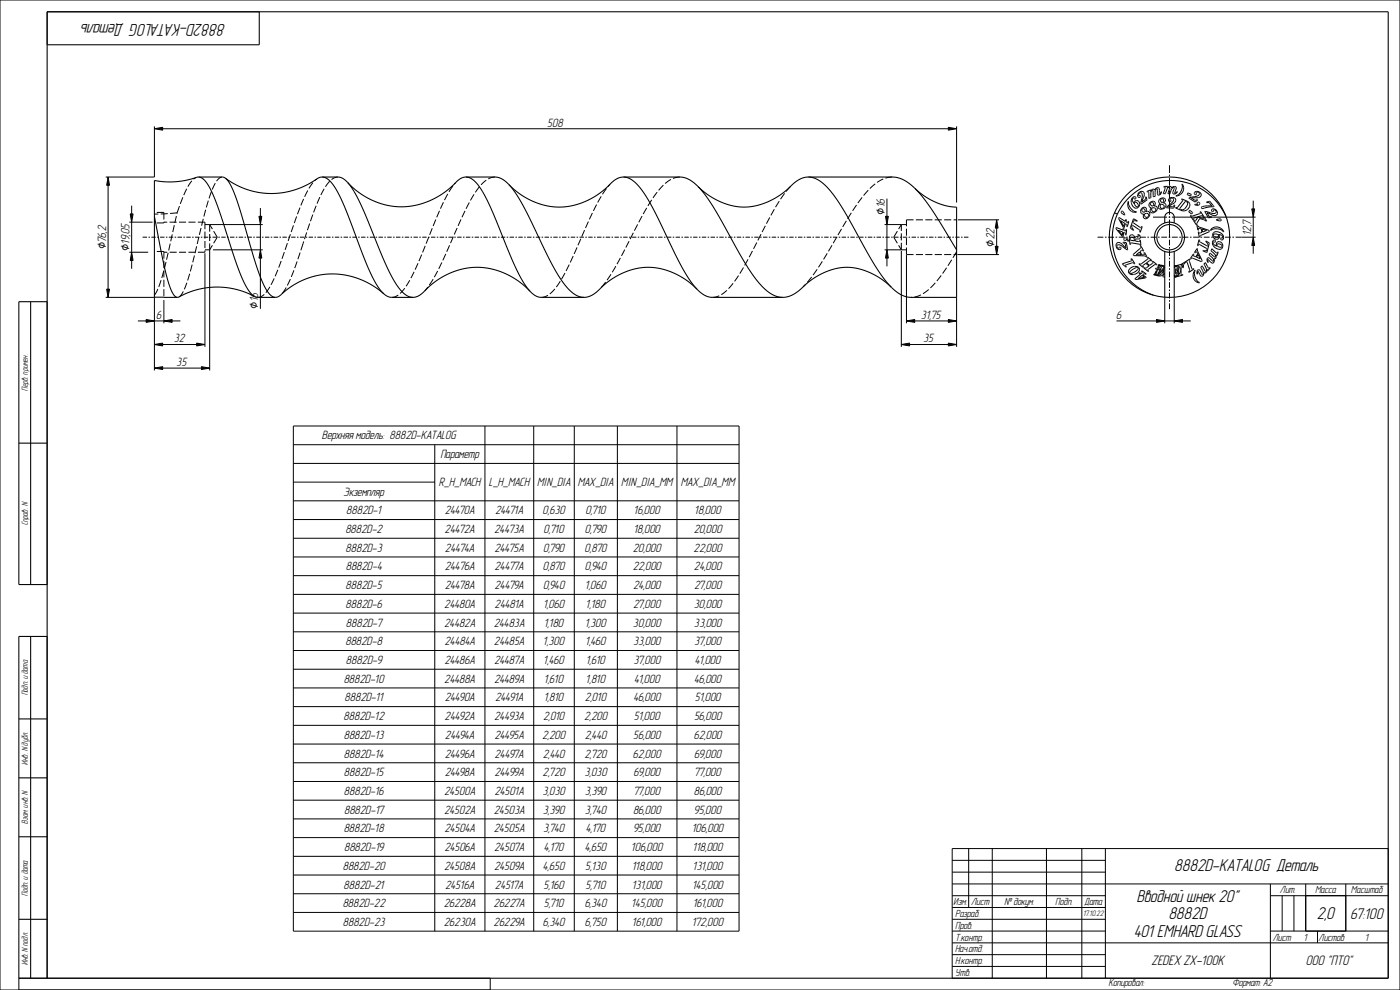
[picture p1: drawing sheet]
<svg xmlns="http://www.w3.org/2000/svg" width="594mm" height="420mm" viewBox="0 0 594 420" stroke-linecap="round" stroke-linejoin="round" font-family="sans-serif">
<g fill="#000">
<path d="M65.5 54.6l3.5-.6v1.2zM402.4 54l3.5 .6-3.5 .6zM45.9 75.1l.6 3.5h-1.2zM55.3 90.7h1.2l-.6 3.5zM109.9 91.8h1.2l-.6 3.5zM375.7 91.8h1.2l-.6 3.5zM422.9 93.3l.6 3.5h-1.2zM531.1 88.6h1.2l-.6 3.5zM55.9 107l.6 3.5h-1.2zM110.5 106l.6 3.5h-1.2zM376.3 106l.6 3.5h-1.2zM422.3 104.5h1.2l-.6 3.5z"/>
<path d="M531.7 100.6l.6 3.5h-1.2zM45.3 122.7h1.2l-.6 3.5zM62 135.6l3.5 .6-3.5 .6zM69.5 136.2l3.5-.6v1.2zM384.6 136.2l3.5-.6v1.2zM402.4 135.6l3.5 .6-3.5 .6zM490.7 135.6l3.5 .6-3.5 .6zM498.2 136.2l3.5-.6v1.2zM65.5 146.2l3.5-.6v1.2zM65.5 156.2l3.5-.6v1.2zM83.5 145.6l3.5 .6-3.5 .6zM85.5 155.6l3.5 .6-3.5 .6z"/>
<path d="M382.4 146.2l3.5-.6v1.2zM402.4 145.6l3.5 .6-3.5 .6z"/>
</g>
<g fill="none" stroke="#000" stroke-width=".42">
<path d="M0 0h594v420h-594zM65.5 54.6l3.5-.6v1.2zM65.5 53.6v21.5h-20.6M69 54.6h333.4M402.4 54l3.5 .6-3.5 .6zM405.9 53.6v32.3M45.9 75.1l.6 3.5h-1.2zM45.9 78.6v44.1M493.8 79.3l.6 .3-.8 2.5 .9 .1 .7-2.1 .8-.7 .2 .5-.7 2.3h.9l.6-1.9 .9-.8 .3 .2-.5 2.4 .9 .2 .9-.8M493.8 79.3h.1M493.9 79.2l-.1 .1M493.9 79.2h.1"/>
<path d="M493.9 79.1h1.5l-.2 .5 1.3-.5 .6 .6 .7-.5h.9l.4 .6-.7 2.2 1.1-.7M496.2 70.1v3.3M496.2 74.1v.7M496.2 75.4v3.3M496.2 79.4v.7M501.5 78.2l.2 1.2-.6 1.7-1 1.3-1.1 .6M501.5 78.2h.1M501.6 78.2l.6 1.6a3.5 3.5 0 0 1-3.2 3.4M501.6 78.2h-.1M54.9 94.2h9.8M55.3 90.7h1.2l-.6 3.5zM55.9 87.2v3.5"/>
<path d="M55.9 94.2v12.8M89 95.3h22.5M109.9 91.8h1.2l-.6 3.5zM110.5 88.3v3.5M110.5 95.3v10.7M375.3 95.3h7.1M375.7 91.8h1.2l-.6 3.5zM376.3 84.3v7.5M376.3 95.3v10.7M406.4 93.3h17.5M422.9 93.3l.6 3.5h-1.2zM422.9 96.8v7.7"/>
<path d="M473.5 97h.1M473.5 97.1h.1M473.5 97.1l2.7 3.3M474.4 97.7l2 .7-.2 1.4zM474.6 92.7l2.1 3.8M474.6 92.7h.1M474.7 92.3l-.1 .4M474.8 92.3l2.6 1.6 .2-.8M474.8 92.3h-.1M475.4 93.6l1.7 1.1-.4 1.3zM475.9 89.6l.7 .3 .7 1.1-.2 .3-1.3-1zM476.5 96.8l-.1 .8-2.8-1.1-.1 .4"/>
<path d="M476.6 96.8h.1M476.6 96.8h-.1M476.6 96.8l.3 .2M476.7 96.5v.1M476.9 97h.1M476.9 97l-.1 .7 .7 .3 .2-.6M477.5 99.6l-.1-.7-.7-.3-.4 1.8M477.5 99.6h.1M477.6 99.6h.1M477.7 99.6h.1M477.7 93.1h.1M477.7 93.1h-.1"/>
<path d="M477.7 93.1l.2 .2M477.7 97.4h.1M477.7 97.3l.2 .1M477.8 99.6h.1M477.9 93.4l-.2 .7 .7 .3 .3-.5M477.9 93.3h.1M477.9 97.4h.1M478 97.4l-.2 2.2M478.1 96h.1M478.1 95.3l-.6-.4-.8 1.7M478.1 95.4h.1M478.1 96l.1 .1"/>
<path d="M478.1 95.4l-.1 .6M478.2 96.1h.1M478.3 96.1h.1M478.7 93.9h.1M478.7 85.5l-.2 1.4a3.1 3.1 0 0 0 3.6 3.1M478.7 85.5h.1M478.7 93.9l.2 .1M478.8 85.5h.1M478.9 85.5v1.4l.8 1.3 1.2 1.2 1.3 .4M478.9 94h.1M478.9 94l-.6 2.1M480.5 95.5l-.3 .9 .8 1.2"/>
<path d="M480.5 95.5h.1M480.6 95.6h.1M480.5 83.8l.9-.4 .6 .5-.3 .5-.7-.4-.5 .4 .6 1.9 .6-1.1h1.1a1.71 1.71 0 0 1-.1 2.9 1.71 1.71 0 0 1-2.5-1.5l-.2-1.6zM480.6 95.6l3 2v.7M481 92.8l-1.4 3.9 1.4 .9M481 92.8h.1M481 92.8l1.5 .9-1.3-.1-.4 .9 3.1 2.1 .5-.6M481 97.6h.1M481.5 85.9l.5-.1 .7 .6 .3 .8-.3 .5h-.5l-.6-.5-.3-.8zM482.2 89.8h.1M482.2 89.9h.1M482.7 99.6l.6 .4-.2 .2"/>
<path d="M482.7 99.6l.7 .1 .4 .7M482.7 99.6h.1M483.2 81.8l1.3-.6 .9 .7 .1 1.1-1 2.6 1.5-1 .3-1.1 .3 1.3-2.4 1.7 .4-4-.4-.7-.7 .1-.4 .8 .6 .3 .1 .4-.7 .3-.4-.8zM483.6 98.3l-.1 .1M484.4 96h.1M484.4 96l-.6 2.4h-.3M484.5 88.4l1.3-.4 .5 .4 .1 .7a.4 .4 0 0 0 0 .6 .4 .4 0 0 0 .6-.1l.5 .3a1.74 1.74 0 0 1-.1 2.1 1.74 1.74 0 0 1-2.1 .5l-.2-.7a.77 .77 0 0 0 0-.9 .77 .77 0 0 0-.8-.3l-.4-1.1zM484.6 88.7l.8-.1 .4 .8a.71 .71 0 0 1-.8 .5 .71 .71 0 0 1-.6-.8zM485.6 90.8l1.4-.2 .3 .5-.1 .6-.5 .5-.5-.1-.6-.6zM486.3 83.5h.1M486.7 81.2v.2M486.7 81.2h.1"/>
<path d="M486.8 81.4h.1M486.8 81.1l1.3-.5 .1 .6 .4-.7 .7-.3 .7 .5 .5-.8 .7-.3 .6 .5 .1 2.2 .9-.9M486.8 81.4l.6 .1v2.5M487.4 84h.1M488 85.9l.8-.5 .9 .1 .5 .6-.2 .7a.4 .4 0 0 0-.2 .6 .4 .4 0 0 0 .6 .1l.5 .4a1.74 1.74 0 0 1-.7 2 1.74 1.74 0 0 1-2.1-.2l-.1-.7a.9 .9 0 0 0-.4-1.5l-.1-.8zM488.3 83.8l-.9 .2M488.3 83.7h.1M488.3 86l.8-.1 .3 1a.71 .71 0 0 1-.9 .3 .71 .71 0 0 1-.3-.9zM489.2 92.1h6M489.3 83.5l-.1-2.3-.3-.5-.6 .9v2.1M489.3 83.5h.1M490.1 83v.1"/>
<path d="M490.1 83.1l-.8 .4M492 84.5l1.1-.5 1 .1 .4 .8-.4 .7a.4 .4 0 0 0-.3 .6 .4 .4 0 0 0 .6 .2l.3 .5a1.74 1.74 0 0 1-1.2 1.7 1.74 1.74 0 0 1-2-.7l.1-.7a.9 .9 0 0 0 0-1.6zM492.6 84.5h.9l.1 1.1a.71 .71 0 0 1-1 0 .71 .71 0 0 1-.1-1zM492.8 81.4h.1M492.8 81.4l-.6 1.2-.9 .1-.3-2.4-.4-.2-.5 1.1v1.8M494.9 88.1l3.1 .2M494.9 88v.1M495.9 92.1h.6M496.2 80.1h.1M496.2 80.8v3.3M496.2 84.8v6.3M496.2 91.8v.7"/>
<path d="M496.2 93.1v7.9M497.2 92.1h35.5M498 88.2v.1M498.5 87.1l-.9 .6-1.8-.1 2.4-1.5 .6-.9-.3-1.1-1.7-.3-.9 .7v.8l.8 .1 .1-.4-.4-.5 .8-.5 .7 .4-.1 .9-2.9 2.7M498.5 87.1h.1M498.5 87.1l-.5 1.1M498.9 88h.1M498.9 83.1l.1 .1M499 83.2h.1M499 83l-.1 .1M499.5 81.3v.1M499.5 81.5h.1"/>
<path d="M499.5 81.4v.1M501.4 84.4l2.2 .9a2.25 2.25 0 0 1 1 2.7 2.25 2.25 0 0 1-2.4 1.5l-3.4-1.3 .8-.2 2.2-2.8zM502.9 85.5l.7 .2 .3 .5-.6 1.6-1.3 1.2-1.4-.3zM504.1 81.9l-.4 .6 1.4 .7M504.1 81.9h.1M504.2 81.9l1.2 .6-.2 .6M504.8 89.2l1.2 1-.5 .6-1.1-1zM505.1 91.4l.7 .3 3.4-1.1 .2-.8 1.3 2-.9-.3-1.8 .6 2.6 .6 .2-.7 1.1 1.7-2.9-1-1.2 2.1 .2 .6-.3 .1-1.3-1.9 .7 .3 1-1.5-.6-.2-1.1 .4 .1 .6-.2 .2zM505.2 83.1h.1M505.6 90.8h-.1M506.9 81.5l.8-.3 .8 .1 .8 .6 .4 .7-.3 .8-.7 .4-3.2 .2 1.5 1 .9-.3 .2 .2-1 .8-2.6-1.7 3.4-.8 .9-.7-.1-.7-.8-.3-.4 .2v.7l-.5 .1-.3-.4zM506.9 86.7h.1"/>
<path d="M507 86.6h.1M507 86.6l1.2 .1-.3-.5 .4-.4 .7 .4-.1 .6-.6 .3-1.4-.4M508.1 84.8h.1M508.1 84.9h.1M508.2 97.6l-.3-1.9 1 .6 4.2 1.6-.1 .4-3.7 1.7-.4 .6M508.2 97.6h.1M508.3 97.6l.3-.7 1.1 .2 .3 1.5-1 .3-.3-.4M508.7 98.4l-.3 .1 .4 2M508.7 98.4v.1M509.2 89.8l-.1 .1M510 97.2l1.9 .6-1.6 .6zM511.9 85.8h.1"/>
<path d="M511.9 85.8l1.4-.4 1.7 2.1M511.9 85.8l.1 .2M512.1 86h.1M512.1 86h.9l1.1 1.4-3.8 .2-.5 .3 .1 .5 5.1-.9M513.6 97.7h.1M513.6 97.6v.1M513.6 97.7l.1 .1M513.6 97.6l1.3-1.1a3.6 3.6 0 0 1 4.3 1.7M513.6 97.6h.1M513.7 97.8h.1M513.7 97.8l1.2-.7h1.8l1.5 .4 .9 .8M513.9 91.9l-.9-.1-.9-1.6 2.6 1.2h1.2l.5-.5 .2-.6-1-1.5-1-.2-.5 .6 .4 .6 .6-.8 .7 .3 .2 .8-.7 .5-4.1-.8 1.5 2.6 1.3-.2"/>
<path d="M513.9 91.9h.1M514 91.9l.1 .3M514.1 92.2h.1M514.9 98.7a2.53 2.53 0 0 1 3.1 0 2.53 2.53 0 0 1 .8 3l-.6 .1-.3-.4 .3-.4 .6-.1-.1-.7-1.7-.8 .3 1.3-.7 .8a1.72 1.72 0 0 1-1.8-.8 1.72 1.72 0 0 1 .1-2zM515 99.4h1.5l.5 .8-.6 .3-1-.1-.5-.4zM515 87.5h.1M516.1 93.2l1.6-.4 .4 .6-.7 .3-1.2-.2zM519.1 98.3v.1M519.2 98.3l-.1 .1M519.2 98.2h.1M531.1 88.6h1.2l-.6 3.5zM531.7 85.1v3.5"/>
<path d="M531.7 92.1v8.5M54.9 107h8M55.9 107l.6 3.5h-1.2zM55.9 110.5v3.5M60.5 100.6h1.9M63 100.6h.6M64.2 100.6h1.9M66.7 100.6h.6M67.9 100.6h1.9M70.4 100.6h.6M71.6 100.6h1.9M74.1 100.6h.6"/>
<path d="M75.3 100.6h1.9M77.8 100.6h.6M79 100.6h1.9M81.5 100.6h.6M82.8 100.6h1.8M85.2 100.6h.6M86.5 100.6h1.8M87 107.4v39.8M88.9 100.6h.7M89 106v51.2M90.2 100.6h1.8M90.4 106h21.1"/>
<path d="M92.6 100.6h.7M93.9 100.6h1.8M96.4 100.6h.6M97.6 100.6h1.8M100.1 100.6h.6M101.3 100.6h1.9M103.8 100.6h.6M105 100.6h1.9M107.5 100.6h.6M108.7 100.6h1.9M110.5 106l.6 3.5h-1.2zM110.5 109.5v21.5"/>
<path d="M111.2 100.6h.6M112.4 100.6h1.9M114.9 100.6h.6M116.1 100.6h1.9M118.6 100.6h.6M119.8 100.6h1.9M122.3 100.6h.6M123.5 100.6h1.9M126 100.6h.6M127.2 100.6h1.9M129.7 100.6h.6M131 100.6h1.8"/>
<path d="M133.4 100.6h.6M134.7 100.6h1.8M137.1 100.6h.7M138.4 100.6h1.8M140.8 100.6h.7M142.1 100.6h1.8M144.6 100.6h.6M145.8 100.6h1.8M148.3 100.6h.6M149.5 100.6h1.9M152 100.6h.6M153.2 100.6h1.9"/>
<path d="M155.7 100.6h.6M156.9 100.6h1.9M159.4 100.6h.6M160.6 100.6h1.9M163.1 100.6h.6M164.3 100.6h1.9M166.8 100.6h.6M168 100.6h1.9M170.5 100.6h.6M171.7 100.6h1.9M174.2 100.6h.6M175.4 100.6h1.9"/>
<path d="M177.9 100.6h.6M179.2 100.6h1.8M181.6 100.6h.6M182.9 100.6h1.8M185.3 100.6h.6M186.6 100.6h1.8M189 100.6h.7M190.3 100.6h1.8M192.7 100.6h.7M194 100.6h1.8M196.5 100.6h.6M197.7 100.6h1.8"/>
<path d="M200.2 100.6h.6M201.4 100.6h1.9M203.9 100.6h.6M205.1 100.6h1.9M207.6 100.6h.6M208.8 100.6h1.9M211.3 100.6h.6M212.5 100.6h1.9M215 100.6h.6M216.2 100.6h1.9M218.7 100.6h.6M219.9 100.6h1.9"/>
<path d="M222.4 100.6h.6M223.6 100.6h1.9M226.1 100.6h.6M227.3 100.6h1.9M229.8 100.6h.6M231.1 100.6h1.8M233.5 100.6h.6M234.8 100.6h1.8M237.2 100.6h.7M238.5 100.6h1.8M240.9 100.6h.7M242.2 100.6h1.8"/>
<path d="M244.7 100.6h.6M245.9 100.6h1.8M248.4 100.6h.6M249.6 100.6h1.9M252.1 100.6h.6M253.3 100.6h1.9M255.8 100.6h.6M257 100.6h1.9M259.5 100.6h.6M260.7 100.6h1.9M263.2 100.6h.6M264.4 100.6h1.9"/>
<path d="M266.9 100.6h.6M268.1 100.6h1.9M270.6 100.6h.6M271.8 100.6h1.9M274.3 100.6h.6M275.5 100.6h1.9M278 100.6h.6M279.3 100.6h1.8M281.7 100.6h.6M283 100.6h1.8M285.4 100.6h.6M286.7 100.6h1.8"/>
<path d="M289.1 100.6h.7M290.4 100.6h1.8M292.8 100.6h.7M294.1 100.6h1.8M296.6 100.6h.6M297.8 100.6h1.8M300.3 100.6h.6M301.5 100.6h1.9M304 100.6h.6M305.2 100.6h1.9M307.7 100.6h.6M308.9 100.6h1.9"/>
<path d="M311.4 100.6h.6M312.6 100.6h1.9M315.1 100.6h.6M316.3 100.6h1.9M318.8 100.6h.6M320 100.6h1.9M322.5 100.6h.6M323.7 100.6h1.9M326.2 100.6h.6M327.4 100.6h1.9M329.9 100.6h.6M331.2 100.6h1.8"/>
<path d="M333.6 100.6h.6M334.9 100.6h1.8M337.3 100.6h.7M338.6 100.6h1.8M341 100.6h.7M342.3 100.6h1.8M344.8 100.6h.6M346 100.6h1.8M348.5 100.6h.6M349.7 100.6h1.9M352.2 100.6h.6M353.4 100.6h1.9"/>
<path d="M355.9 100.6h.6M357.1 100.6h1.9M359.6 100.6h.6M360.8 100.6h1.9M363.3 100.6h.6M364.5 100.6h1.9M367 100.6h.6M368.2 100.6h1.9M370.7 100.6h.6M371.9 100.6h1.9M374.4 100.6h.6M375.3 106h7.1"/>
<path d="M375.6 100.6h1.9M376.3 106l.6 3.5h-1.2zM376.3 109.5v3.5M378.1 100.6h.6M379.4 100.6h1.8M381.8 100.6h.6M382.4 106.4v40.8M383.1 100.6h1.8M384.6 108.2v29M385.5 100.6h.6M386.8 100.6h1.8M389.2 100.6h.7"/>
<path d="M390.5 100.6h1.8M392.9 100.6h.7M394.2 100.6h1.8M396.7 100.6h.6M397.9 100.6h1.8M400.4 100.6h.6M401.6 100.6h1.9M404.1 100.6h.6M405.3 100.6h1.9M406.2 108h17.7M407.8 100.6h.6M409 100.6h1.9"/>
<path d="M422.3 104.5h1.2l-.6 3.5zM465.7 100.6h2.4M468.8 100.6h.7M470.2 100.6h2.4M473.3 100.6h.7M474.5 105.4l-.5-.4-.1-.7 .9-.5 3.5 2.2M474.5 105.4h.1M474.7 100.6h2.4M474.9 105l-.3 .4M474.9 105h.1M474.9 104.9h.1M475.1 104.9h-.2"/>
<path d="M475.1 104.8h.1M475.1 104.8l.4 .3v.5M475.5 105.6v.1M476.2 111.9l1.4 1.4M476.2 111.9h.1M476.2 100.4h.1M476.5 102.8l.9 .7 .3 1.7-2.5-2.2-1-.1-.6 .7v1l.4 .9 .9 .4 .6-.2M476.5 102.8h.1M476.6 102.7h.1M476.6 102.7h-.1M476.6 102.7l1.3 .3 .4 3M477 101.9l-.1-.7 .8-.3 .8 .7 .1 .8"/>
<path d="M477 101.9v.1M477 102h.7l.2-.5 .7 .8M477.6 113.3h.1M477.8 100.6h.7M478.3 106h.1M478.6 102.4h.1M479.2 100.6h2.5M479.3 114l1-.6a1.87 1.87 0 0 1 2-.4 1.87 1.87 0 0 1 1.1 1.6l-.8 1.2-1.6 .7a1.47 1.47 0 0 1-1.9-.5 1.47 1.47 0 0 1 .2-2zM479.4 103.7h.1M479.4 115.9h.1M479.7 103.3l.2-.3 3.4 .6 .8 .6M479.7 103.3h.1"/>
<path d="M479.7 103.3v.2M479.7 103.5h.1M479.7 103.5v.1M479.7 103.6v.1M479.7 103.7h-.3M479.8 101.9l-.3-.5 .3-.6 1.3 .3 .2 1.1-1.4-.2M479.8 101.9h.1M479.9 109.8l.1 .9-3.7 1.2M479.9 109.8h.1M479.9 101.9v.1M479.9 109.8h.3l1.3 2.1M480.9 108.3h.1"/>
<path d="M481.4 111.9l-.8-.5-2.8 .9-.3 .2 .4 .7-.2 .1M481.5 111.9h-.1M481.8 100.5l-.4 .4-.3-.8-.6-.5-1.1 .4-.2 .9 .2 2.7M481.8 100.4v.1M481.9 118.6h.1M482.1 108.1l1.4-1.1 .6 1.1zM482.3 100.6h.7M482.8 113.6h.1M482.8 113.6h-.8l-1.4 .7-1.1 1-.1 .6M482.8 113.6v.6l-1.1 1-1.5 .7h-.8M482.9 118.2l1.6-1.4 1.2 .8zM483 100.2l-1.2 .2"/>
<path d="M483.1 100.2h-.1M483.2 115.9l.7 .4-2.4 2 .3 .3M483.2 115.8v.1M483.2 115.8h.1M483.3 112.1l1.7 1.3M483.3 112v.1M483.6 101.8h.1M483.6 101.8l.3 .1 .2 2.2M483.7 100.6h2.5M483.8 100.4v.1M483.8 100.5l-.3 .8-1.9 .4 .1 .5 1.6 .3 .3-.7M483.9 104.6l.1 .3"/>
<path d="M483.9 104.6h.1M484 104.9h.1M484 104.9l-3.2 3 .1 .4M484.1 104.5h-.2M484.1 104.1v.1M484.1 104.5l1.1 1.9-.3 .1M484.1 104.5h.1M484.2 115.1l.5 .5-.5 .5-.7-.4-.2 .1M484.3 115.1l.2-.2 1.8 1.3M484.3 115.1h-.1M484.4 106.2l-.7 .6 .8 1.3 1-.1-.1-.7M484.5 106.1h.1"/>
<path d="M484.5 106.1l.4 .4M484.9 106.5h.1M485 113.4h.1M485 113.4l.2-.1-.3-.6 1.3-1 1.3 1.1-1.3 1-.6-.3M485.4 116.2l-.6 .4 1.5 1.1M485.4 107.3h.1M485.4 116.1v.1M485.4 116.1l.7 .3M485.6 107.2l-.2 .1M485.6 113.5l-.2 .2 1.8 1.5 .2-.2M485.6 113.5h.1M485.6 107.1l.9 1.8-1.2-.3-4.4-.3"/>
<path d="M485.6 107.1v.1M486.1 116.4h.1M486.2 116.3l-.1 .1M486.2 116.3h.1M486.3 117.7l-4.4 .9M486.3 116.2h.1M486.3 117.7h.1M486.7 109.3l.1 .1M486.7 109.3l.2-.2 1.8 1.4h-.8l-1.5 1 1.4 1.1 1.4-1-.1-.3M486.8 109.4l.1 .1M486.8 100.6h.7M486.9 109.5h.1"/>
<path d="M486.9 109.5l.1 .4-2.7 2-1 .1M487.4 114.9v.1M488.2 100.6h2.5M488.8 111l.1 .1M488.9 110.9l-.1 .1M488.9 111.1h.1M488.9 111.1l.2 .1M489 110.8h.1M489 110.8l-.1 .1M489.1 111.2h.1M489.1 111.3h.1M489.1 110.8l1.7 1.4"/>
<path d="M489.5 116.6l1.6 .3M489.5 116.5v.1M489.6 116.3h.1M489.6 116.3l-.1 .2M490.3 113.8l-.1 .3 2 .5 .2-.3-.6-.3 .6-1 .8-.1 .6 .5-.3 1.6-1.2 1.6-.7 .1-.6-.2-.1-1.5M490.4 113.8h.1M490.4 113.8l.3 .1M490.4 112.3l-.5-.1-2.8 2.1 .3 .6M490.4 112.3h.1M490.5 112.3l.1 .1M490.6 112.4h.1M490.6 114.9l-.8 1.5 .6-.1 .4 .5"/>
<path d="M490.6 114.8l.3 .1M490.6 114.8v.1M490.8 113.9h.1M490.8 112.2h.1M490.8 116.8h.1M490.8 112.2l-.2 .2M490.9 113.8l-.1 .1M490.9 113.8h.1M490.9 115h.1M491.1 116.9h.1M491.1 116.9l2.6-2.6-.3 3M491.3 112.5l.1 .1"/>
<path d="M491.3 100.6h.7M491.4 112.4l2.3 .4-.8 .4-1.5 2.9 2.8-2.9M491.4 112.4l-.1 .1M491.4 112.6h.1M491.4 112.6l.4 .2v.3l-1.6 3-.6 .2M492.1 112.3l-1.2 1.5M492.1 112.3v.1M492.1 112.4v.4l1-.2 1.1 .4M492.7 100.6h2.5M493.4 117.3h.1M493.4 117.3l.8 .3M494.2 116l-1.6 1-1.8-.2"/>
<path d="M495.9 100.6h.6M496.2 101.7v2.4M496.2 104.8v.7M496.2 106.2v2.4M496.2 109.3v.7M496.2 110.7v2.4M496.2 113.8v.7M496.2 115.2v2.4M496.2 118.3v.7M496.2 119.7v2.4M497.2 100.6h2.5M498.2 113.2h1.1l.4 1.4-.5 2.1-1 .6"/>
<path d="M499 114l-.2 2.2 .6-.8 .7-.3-.1 1.6-1.2 .4-.6-.5M499.1 113.9l-.1 .1M500.1 113l.7 1.1-.2 1.7-1 1.3-1.4 .5 3.6-.8v-.3M500.1 113l-1-.3-.9 .2 3.5-.8-.5 .6-.1 3.6 .7 .1M500.1 113l-1.1 .1-.8 .6M500.1 113v1.7l-.8 .1-.2-.9M500.4 100.6h.6M501.7 100.6h2.5M501.8 116.4v.1M502.1 113.5h.1M503.5 111.1l-1.2 1-.2 1.4M503.5 111.1h.1"/>
<path d="M503.5 111.1l1.3 3.5-.4 .9M504.5 115.5h-.1M504.6 110.4l1.1 3.6 .3 .1M504.6 110.4h.1M504.7 110.3l-.1 .1M504.7 110.3h.1M504.7 110.3l.2-.5-3.4 2.2 .4 1.6 .2-.1M504.9 100.6h.7M505.1 109.5v.1M506 114.1h.1M506.1 114.1h.1M506.1 114.1h.4"/>
<path d="M506.2 100.6h2.5M506.5 114.1v.1M506.5 114.2l-2 1.3M506.8 107.1l.2 .1 .6-.4 .6 .9-.9 1.3-.9-.5 .2-.5-.3-.2-1.2 1.7M506.8 107l1.2-1.5 .2 1.2 1.8 4-.3 .3-3.8-1.5-.8 .1M506.8 107v.1M507 114.6l-.2 .2a3.1 3.1 0 0 0 2.1 5.2v-.1M507 114.6h.1M507 114.6l.1 .1M507.1 114.7h.1M507.1 114.7l-.3 1.3 .3 1.6 .8 1.6 1 .6M507.9 116.1v.1"/>
<path d="M507.9 116.2l.1 .1M508 116.3h.1M508.3 104.2v.1M508.4 108l.9 1.8-1.7-.7zM508.7 101.7l.3 .1 .1 .8 3.2 1.8 .2-.8-.9-1.2 1.5 .7-1.1 4-1.5-.7 1.3-.1 .2-.8-3.2-1.9-.4 .6-.3-.1zM508.8 100.5l.1 .1M508.9 119.8h.1M509.2 114.8h.1M509.2 114.8l-.5-.4-.6 .2-.2 1.5M509.2 114.8l.9 1.6M509.4 100.6h.7M509.5 113.4l1 1.9v.9l-.3 .3"/>
<path d="M509.5 113.4h.1M510.1 116.4v.1M510.1 112.8h.1M510.1 112.8l-.6 .6M510.1 116.5h.1M510.2 116.5h.1M510.7 100.6h2.5M510.8 112l1 2-.1 1.1-.5-.3-1.1-2M510.8 112h.1M511.4 111.4h.1M511.4 111.4l-.5 .6M511.5 111.4l1.2 2.3 .6-.2"/>
<path d="M512.4 114.7l-.3-.4-.3 1.2-1 .1-.1 .9-.6 .7-.7-.2-1.1-2-.3 1.3M512.4 114.8h.1M512.4 111.3h.1M512.5 111.3v.1M512.6 111.3h.1M512.7 111.3h.1M513.1 108.2h.1M513.1 108.2l1.4 1.3 .5 1.1-.4 .2-2-1.4-.5 .7 .3 1.2M513.3 113.5h.1M513.4 113.5l-1 1.3M513.4 107.4l-.4 .8M513.4 107.3v.1"/>
<path d="M513.8 106.4l1.6 1.5 .3 1.1-.5-.1-1.8-1.6M513.8 106.4h.1M513.9 100.6h.7M514.3 105.6l-.5 .7M514.3 105.6v.1M514.3 105.7l1.9 1.6 .5-.4M514.8 102l.5-.2 .4 .3-.2 .6-.7-.1-.1 .6 1.5 1.2v-1.2l.9-.7a1.7 1.7 0 0 1 1.6 2.4 1.7 1.7 0 0 1-2.9 .4l-1.3-1.6-.1-.9zM515.2 100.6h2.5M516.2 108.4l-.4-.3 .1 1.3-.9 .4 .2 1-.4 .7h-.7l-1.6-1.4 .2 1.2M516.3 108.4h.1M516.5 103.6l1.5 .1 .5 .5v.4l-.6 .3-.9-.2-.6-.5zM516.7 106.9h.1"/>
<path d="M516.7 106.9l.1 .1M516.8 107h.1M516.9 107.1l-.6 1.3M518.4 100.6h.7M519.8 100.6h2.4M522.9 100.6h.7M524.3 100.6h8.4M531.7 100.6l.6 3.5h-1.2zM531.7 104.1v3.5M44.9 126.2l20.6-.1v31.1M45.3 122.7h1.2l-.6 3.5zM58.5 136.2h3.5"/>
<path d="M62 135.6l3.5 .6-3.5 .6zM65.5 136.2h4M69.5 136.2l3.5-.6v1.2zM69.5 127.3v9.9M73 136.2h3.5M384.6 136.2l3.5-.6v1.2zM388.1 136.2h14.3M402.4 135.6l3.5 .6-3.5 .6zM405.9 126.2v21M473.7 136.2h17M490.7 135.6l3.5 .6-3.5 .6zM494.2 136.2h4"/>
<path d="M494.2 126.2v11M496.2 122.8v.7M496.2 124.2v2.5M496.2 127.3v.7M496.2 128.7v2.5M498.2 136.2l3.5-.6v1.2zM498.2 126.2v11M501.7 136.2h3.5M65.5 146.2l3.5-.6v1.2zM65.5 156.2l3.5-.6v1.2zM69 156.2h16.5M69 146.2h14.5"/>
<path d="M83.5 145.6l3.5 .6-3.5 .6zM85.5 155.6l3.5 .6-3.5 .6zM382.4 146.2l3.5-.6v1.2zM385.9 146.2h16.5M402.4 145.6l3.5 .6-3.5 .6zM124.5 180.7h189.1v214.3h-189.1zM124.5 188.7h189.1M124.5 196.6h189.1M184.5 188.7v206.3M205.8 180.7v214.3M226.4 180.7v214.3M243.7 180.7v214.3"/>
<path d="M261.9 180.7v214.3M287.2 180.7v214.3M124.5 204.5h60M124.5 212.5h189.1M124.5 220.4h189.1M124.5 228.3h189.1M124.5 236.3h189.1M124.5 244.2h189.1M124.5 252.2h189.1M124.5 260.1h189.1M124.5 268h189.1M124.5 276h189.1"/>
<path d="M124.5 283.9h189.1M124.5 291.8h189.1M124.5 299.8h189.1M124.5 307.7h189.1M124.5 315.7h189.1M124.5 323.6h189.1M124.5 331.5h189.1M124.5 339.5h189.1M124.5 347.4h189.1M124.5 355.3h189.1M404 360h185v55h-185zM411 360v25"/>
<path d="M421 360v55M444 360v55M459 360v55M469 360v55M124.5 363.3h189.1M124.5 371.2h189.1M124.5 379.2h189.1M404 365h65M404 370h65M404 375h185M404 380h65M539 380h50"/>
<path d="M539 375v40M544 380v15M549 380v15M554 375v20M571 375v20M124.5 387.1h189.1M404 385h65M404 390h65M404 395h65M404 400h185M539 395h50M559 395v5"/>
<path d="M8 420v-5h200v5M404 405h65M404 410h65"/>
<circle cx="489.5" cy="89" r=".85"/>
<circle cx="493.1" cy="87.6" r=".85"/>
</g>
<g fill="none" stroke="#000" stroke-width=".45">
<path d="M110 5v14h-90M84.2 75.1h-.3a35.8 35.8 0 0 1-18.4 1.5v49.5l9.8 .1M84.2 75.1h10.3l1.1 .5M84.2 75.1l.7 .1a10.8 10.8 0 0 1 5.2 6.6l2.9 7.6 7.5 22.8a31 31 0 0 0 6.8 13.1l.7 .5M95.6 75.6l.7 .6a36.9 36.9 0 0 1 5.7 13.3l5.8 20.2a41.6 41.6 0 0 0 6.6 15.1l1.1 1 1.4 .4M136.7 75.1l-1.1 .2a33.4 33.4 0 0 1-40 .3M136.7 75.1h6.7a5.6 5.6 0 0 1 4.1 2.3M136.7 75.1a7.4 7.4 0 0 1 5.6 4.7l4 8.2 10.8 27.6 3.2 6 2.6 3.1M147.5 77.4l.9 1.1a50 50 0 0 1 6.3 12l6.2 15.2a62 62 0 0 0 9.6 18l2.3 1.8 2.4 .7M197.7 75.1a6.4 6.4 0 0 0-4.6 2.7 30.6 30.6 0 0 1-45.6-.4M197.7 75.1h12.3a8.3 8.3 0 0 1 5.9 3.2M197.7 75.1a8 8 0 0 1 6.1 4.7l.7 1.2a200.9 200.9 0 0 1 11.6 26.5 55.4 55.4 0 0 0 8.7 16"/>
<path d="M215.9 78.3l3.4 4.5a358.6 358.6 0 0 1 14.3 28.3l1.1 1.9a29.6 29.6 0 0 0 10 12.4l3.1 .8M264.5 75.1a9.1 9.1 0 0 0-6.7 4.1 28.6 28.6 0 0 1-41.9-.9M264.5 75.1h24a11.1 11.1 0 0 1 7.7 4M264.5 75.1a10.2 10.2 0 0 1 7.7 5.3l4.8 7.9 12.8 25.8 3.2 5.2 2.7 3.4M296.2 79.1l3 3.6 3.4 5 9.1 16.2a69.1 69.1 0 0 0 13.5 19.4l3.3 2.1 3.6 .8M343 75.1a11.7 11.7 0 0 0-8.5 4.9 25.9 25.9 0 0 1-31.1 4.5l-4-2.5-3.2-2.9M343 75.1h35.6a13.8 13.8 0 0 1 9.6 4.8M343 75.1a13 13 0 0 1 9.4 6l5.8 8.4a321.6 321.6 0 0 0 16.9 28.8l3.1 3.6M388.2 79.9a27.8 27.8 0 0 0 17.7 8v38.3h-19.3a12.1 12.1 0 0 1-8.4-4.3M388.2 79.9a89 89 0 0 1 13.2 18.7l4.5 7.4M65.5 91.8l.1 .3a228.1 228.1 0 0 0 6.6 29.8 5.2 5.2 0 0 0 3.1 4.3M472.9 90.3l1.2 .5"/>
<path d="M474.1 90.8a25.4 25.4 0 0 1 23.3-14.2 25.4 25.4 0 0 1 22.7 15.2M474.1 90.8a25.5 25.5 0 0 0 15.3 34.4M494.2 94.6v-2.5a2.01 2.01 0 0 1 2-2 2.01 2.01 0 0 1 2 2v2.5M494.2 106.7v19.4M498.2 106.7v19.4M13 128v120M20 128h-12v120h12M69.5 126.1v.1M108 125.8a34.4 34.4 0 0 0-32.7 .4M108 125.8l1.3 .4h7.6M162.9 124.7a32.1 32.1 0 0 0-44.6 1.1l-1.4 .4M162.9 124.7l1.4 1 1.4 .4 9.5 .1"/>
<path d="M224.8 123.5a29.8 29.8 0 0 0-45.2 .5 6.6 6.6 0 0 1-4.4 2.2M224.8 123.5a6.8 6.8 0 0 0 4.9 2.7h18.1M295.7 122.7a27.5 27.5 0 0 0-35.2-4.9l-3.8 2.7a18.2 18.2 0 0 1-7.2 5.4l-1.7 .3M295.7 122.7a9.3 9.3 0 0 0 6.6 3.5h29.8M378.2 121.9a26.6 26.6 0 0 0-23.2-8 34.6 34.6 0 0 0-16.5 9.8 10.7 10.7 0 0 1-6.4 2.5M8 188h12M13 270v145M20 270h-12v145h581v-410h-569v410M8 305h12M8 330h12M8 355h12M8 390h12"/>
<circle cx="496.2" cy="100.6" r="25.5"/>
<circle cx="496.2" cy="100.6" r="6.4"/>
<circle cx="496.2" cy="100.6" r="5.4"/>
</g>
<g fill="none" stroke="#000" stroke-width=".42" stroke-dasharray="3 1" stroke-linecap="butt">
<path d="M143.4 75.1a7.5 7.5 0 0 0-5.8 4.8 111.6 111.6 0 0 0-9 23.4M210 75.1a10.4 10.4 0 0 0-7.6 5.4l-2.7 4.3-2.9 5.8-11.1 24.4-3 5.2-2.5 3.2M288.5 75.1a12.7 12.7 0 0 0-9.4 6.1l-5.7 8.7-12.8 24.3-3.2 4.9-2.9 3.5M378.6 75.1a15.8 15.8 0 0 0-11.3 6.8l-.7 .8a216.9 216.9 0 0 0-16.5 26.3l-5.1 7.7-4.3 5M69.5 90.1v4.5M69.5 94.6h-4M69.5 90.1h-4M75.2 90.3a37.6 37.6 0 0 1 6.6-14l1.6-1M75.2 90.3l-9.7 .5M87 94.2v12.8M87 94.2h-17.5M89 95.3v10.7"/>
<path d="M89 95.3h-2M382.4 95.3h2.2M384.6 93.3h21.3M69.5 106.7v19.4M69.5 106.7h-4M87 107h-17.5M89 106h-2M92.2 100.6l-3.2-5.3M92.2 100.6l-3.2 5.4M128.6 103.3a80.8 80.8 0 0 1-8.3 20.4l-1.1 1.4M180.8 103.3a124.3 124.3 0 0 1 10.6-23.3l2-2.6M379.2 100.6l3.2 5.4"/>
<path d="M379.2 100.6l3.2-5.3M382.4 106h2.2M382.4 106v-10.7M384.6 108h21.3M384.6 108v-14.7M405.9 106.8a58.4 58.4 0 0 1-12.9 16.8 10.7 10.7 0 0 1-6.4 2.6M65.5 125.2a34.7 34.7 0 0 0 4.6-12.6l5.1-22.3M75.9 126l1.4-1.5 1.3-2.7a343 343 0 0 0 8.5-32.1l1.1-4.1a20.8 20.8 0 0 1 4.9-10l1.2-.5M109.5 126.2a6.9 6.9 0 0 0 5-4.6l4.1-9a303.8 303.8 0 0 1 11.8-31.5l1.9-3.1 2.1-2.1M166.2 126.2a8.3 8.3 0 0 0 6.2-5 94.7 94.7 0 0 0 8.4-17.9M229.7 126.2a9.9 9.9 0 0 0 7.1-5.5l4.5-8.1 11.9-26 3.1-5.2 2.5-3.3M302.3 126.2a12.1 12.1 0 0 0 8.9-6.2l5.4-8.6 12.6-23.7 3.4-5.2 2.9-3.5"/>
</g>
<g font-size="7.3">
<text x="95.5" y="10.1" transform="rotate(-180 95.5 10.1)">8882D-KATALOG Деталь</text>
<text x="498.5" y="369.4">8882D-KATALOG Деталь</text>
<text x="482.4" y="382.5">Вводной шнек 20&quot;</text>
<text x="496" y="390">8882D</text>
<text x="558.8" y="390">2,0</text>
<text x="481.4" y="397.5">401 EMHARD GLASS</text>
</g>
<text font-size="6.6" x="573.1" y="389.7">67:100</text>
<g font-size="5.9">
<text x="488.7" y="409.5">ZEDEX ZX-100K</text>
<text x="554.1" y="409.5">ООО &quot;ПТО&quot;</text>
</g>
<g font-size="5.3">
<text x="375.4" y="91" transform="rotate(-90 375.4 91)">⌀16</text>
<text x="45" y="105.8" transform="rotate(-90 45 105.8)">⌀76,2</text>
<text x="55" y="106.6" transform="rotate(-90 55 106.6)">⌀19,05</text>
<text x="422" y="104.6" transform="rotate(-90 422 104.6)">⌀22</text>
<text x="109.6" y="131" transform="rotate(-90 109.6 131)">⌀16</text>
</g>
<g font-size="5.1">
<text x="232.3" y="53.7">508</text>
<text x="530.8" y="99.8" transform="rotate(-90 530.8 99.8)">12,7</text>
<text x="66.5" y="135.3">6</text>
<text x="390.9" y="135.3">31,75</text>
<text x="473.7" y="135.3">6</text>
<text x="73.9" y="145.3">32</text>
<text x="391.8" y="145.3">35</text>
<text x="74.9" y="155.3">35</text>
<text x="136.7" y="186.4">Верхняя модель: 8882D-KATALOG</text>
<text x="187" y="194.4">Параметр</text>
<text x="186.3" y="206.3">R_H_MACH</text>
<text x="207.6" y="206.3">L_H_MACH</text>
<text x="228" y="206.3">MIN_DIA</text>
<text x="245.3" y="206.3">MAX_DIA</text>
<text x="263.8" y="206.3">MIN_DIA_MM</text>
<text x="289" y="206.3">MAX_DIA_MM</text>
<text x="146" y="210.3">Экземпляр</text>
<text x="147.1" y="218.2">8882D-1</text>
<text x="188.8" y="218.2">24470A</text>
<text x="210.2" y="218.2">24471A</text>
<text x="230.4" y="218.2">0,630</text>
<text x="248.5" y="218.2">0,710</text>
<text x="269.1" y="218.2">16,000</text>
<text x="294.9" y="218.2">18,000</text>
<text x="146.7" y="226.1">8882D-2</text>
<text x="188.8" y="226.1">24472A</text>
<text x="209.9" y="226.1">24473A</text>
<text x="230.8" y="226.1">0,710</text>
<text x="248.3" y="226.1">0,790</text>
<text x="269" y="226.1">18,000</text>
<text x="294.5" y="226.1">20,000</text>
<text x="146.7" y="234.1">8882D-3</text>
<text x="188.9" y="234.1">24474A</text>
<text x="209.9" y="234.1">24475A</text>
<text x="230.6" y="234.1">0,790</text>
<text x="248.2" y="234.1">0,870</text>
<text x="268.6" y="234.1">20,000</text>
<text x="294.4" y="234.1">22,000</text>
<text x="146.8" y="242">8882D-4</text>
<text x="188.9" y="242">24476A</text>
<text x="210" y="242">24477A</text>
<text x="230.4" y="242">0,870</text>
<text x="248.3" y="242">0,940</text>
<text x="268.6" y="242">22,000</text>
<text x="294.6" y="242">24,000</text>
<text x="146.8" y="249.9">8882D-5</text>
<text x="188.8" y="249.9">24478A</text>
<text x="210" y="249.9">24479A</text>
<text x="230.5" y="249.9">0,940</text>
<text x="248.4" y="249.9">1,060</text>
<text x="268.8" y="249.9">24,000</text>
<text x="294.6" y="249.9">27,000</text>
<text x="146.8" y="257.9">8882D-6</text>
<text x="188.7" y="257.9">24480A</text>
<text x="210" y="257.9">24481A</text>
<text x="230.7" y="257.9">1,060</text>
<text x="248.7" y="257.9">1,180</text>
<text x="268.8" y="257.9">27,000</text>
<text x="294.5" y="257.9">30,000</text>
<text x="146.9" y="265.8">8882D-7</text>
<text x="188.6" y="265.8">24482A</text>
<text x="209.7" y="265.8">24483A</text>
<text x="231" y="265.8">1,180</text>
<text x="248.4" y="265.8">1,300</text>
<text x="268.7" y="265.8">30,000</text>
<text x="294.6" y="265.8">33,000</text>
<text x="146.7" y="273.8">8882D-8</text>
<text x="188.8" y="273.8">24484A</text>
<text x="209.7" y="273.8">24485A</text>
<text x="230.7" y="273.8">1,300</text>
<text x="248.6" y="273.8">1,460</text>
<text x="268.7" y="273.8">33,000</text>
<text x="294.7" y="273.8">37,000</text>
<text x="146.9" y="281.7">8882D-9</text>
<text x="188.7" y="281.7">24486A</text>
<text x="209.8" y="281.7">24487A</text>
<text x="230.8" y="281.7">1,460</text>
<text x="248.8" y="281.7">1,610</text>
<text x="268.9" y="281.7">37,000</text>
<text x="295" y="281.7">41,000</text>
<text x="146" y="289.6">8882D-10</text>
<text x="188.7" y="289.6">24488A</text>
<text x="209.8" y="289.6">24489A</text>
<text x="231.1" y="289.6">1,610</text>
<text x="248.7" y="289.6">1,810</text>
<text x="269.2" y="289.6">41,000</text>
<text x="294.7" y="289.6">46,000</text>
<text x="146.3" y="297.6">8882D-11</text>
<text x="188.8" y="297.6">24490A</text>
<text x="210.2" y="297.6">24491A</text>
<text x="231" y="297.6">1,810</text>
<text x="248.3" y="297.6">2,010</text>
<text x="268.9" y="297.6">46,000</text>
<text x="294.9" y="297.6">51,000</text>
<text x="145.9" y="305.5">8882D-12</text>
<text x="188.8" y="305.5">24492A</text>
<text x="209.8" y="305.5">24493A</text>
<text x="230.6" y="305.5">2,010</text>
<text x="247.9" y="305.5">2,200</text>
<text x="269.1" y="305.5">51,000</text>
<text x="294.6" y="305.5">56,000</text>
<text x="146" y="313.4">8882D-13</text>
<text x="188.9" y="313.4">24494A</text>
<text x="209.9" y="313.4">24495A</text>
<text x="230.2" y="313.4">2,200</text>
<text x="248.2" y="313.4">2,440</text>
<text x="268.8" y="313.4">56,000</text>
<text x="294.5" y="313.4">62,000</text>
<text x="146.1" y="321.4">8882D-14</text>
<text x="188.9" y="321.4">24496A</text>
<text x="210" y="321.4">24497A</text>
<text x="230.5" y="321.4">2,440</text>
<text x="248.1" y="321.4">2,720</text>
<text x="268.7" y="321.4">62,000</text>
<text x="294.7" y="321.4">69,000</text>
<text x="146" y="329.3">8882D-15</text>
<text x="188.8" y="329.3">24498A</text>
<text x="210" y="329.3">24499A</text>
<text x="230.4" y="329.3">2,720</text>
<text x="248.1" y="329.3">3,030</text>
<text x="268.9" y="329.3">69,000</text>
<text x="294.8" y="329.3">77,000</text>
<text x="146" y="337.3">8882D-16</text>
<text x="188.6" y="337.3">24500A</text>
<text x="210" y="337.3">24501A</text>
<text x="230.3" y="337.3">3,030</text>
<text x="248.2" y="337.3">3,390</text>
<text x="269" y="337.3">77,000</text>
<text x="294.6" y="337.3">86,000</text>
<text x="146.1" y="345.2">8882D-17</text>
<text x="188.6" y="345.2">24502A</text>
<text x="209.6" y="345.2">24503A</text>
<text x="230.5" y="345.2">3,390</text>
<text x="248.3" y="345.2">3,740</text>
<text x="268.7" y="345.2">86,000</text>
<text x="294.7" y="345.2">95,000</text>
<text x="146" y="353.1">8882D-18</text>
<text x="188.7" y="353.1">24504A</text>
<text x="209.7" y="353.1">24505A</text>
<text x="230.6" y="353.1">3,740</text>
<text x="248.7" y="353.1">4,170</text>
<text x="268.9" y="353.1">95,000</text>
<text x="293.8" y="353.1">106,000</text>
<text x="146.1" y="361.1">8882D-19</text>
<text x="188.7" y="361.1">24506A</text>
<text x="209.8" y="361.1">24507A</text>
<text x="230.9" y="361.1">4,170</text>
<text x="248.3" y="361.1">4,650</text>
<text x="268" y="361.1">106,000</text>
<text x="294.1" y="361.1">118,000</text>
<text x="145.6" y="369">8882D-20</text>
<text x="188.6" y="369">24508A</text>
<text x="209.8" y="369">24509A</text>
<text x="230.5" y="369">4,650</text>
<text x="248.5" y="369">5,130</text>
<text x="268.3" y="369">118,000</text>
<text x="294.1" y="369">131,000</text>
<text x="145.9" y="376.9">8882D-21</text>
<text x="189" y="376.9">24516A</text>
<text x="210.1" y="376.9">24517A</text>
<text x="230.8" y="376.9">5,160</text>
<text x="248.6" y="376.9">5,710</text>
<text x="268.3" y="376.9">131,000</text>
<text x="293.9" y="376.9">145,000</text>
<text x="145.5" y="384.9">8882D-22</text>
<text x="188.4" y="384.9">26228A</text>
<text x="209.6" y="384.9">26227A</text>
<text x="230.9" y="384.9">5,710</text>
<text x="248.2" y="384.9">6,340</text>
<text x="268.1" y="384.9">145,000</text>
<text x="294.2" y="384.9">161,000</text>
<text x="145.6" y="392.8">8882D-23</text>
<text x="188.5" y="392.8">26230A</text>
<text x="209.6" y="392.8">26229A</text>
<text x="230.5" y="392.8">6,340</text>
<text x="248.3" y="392.8">6,750</text>
<text x="268.4" y="392.8">161,000</text>
<text x="293.9" y="392.8">172,000</text>
</g>
<g font-size="4.4">
<text x="404.6" y="384">Изм.</text>
<text x="412.2" y="384">Лист</text>
<text x="426.2" y="384">№ докум.</text>
<text x="447.9" y="384">Подп.</text>
<text x="460.3" y="384">Дата</text>
<text x="543.2" y="379">Лит.</text>
<text x="558.1" y="379">Масса</text>
<text x="573.3" y="379">Масштаб</text>
<text x="405.4" y="389">Pазраб.</text>
<text x="405.4" y="394">Пров.</text>
<text x="405.4" y="399">Т.контр.</text>
<text x="540.2" y="399">Лист</text>
<text x="553.4" y="399">1</text>
<text x="559.6" y="399">Листов</text>
<text x="579.4" y="399">1</text>
<text x="405.4" y="404">Нач.отд.</text>
<text x="405.4" y="409">Н.контр.</text>
<text x="405.4" y="414">Утв.</text>
<text x="470.5" y="418.5">Копировал:</text>
<text x="523" y="418.5">Формат: А2</text>
</g>
<g font-size="3.7">
<text x="11.7" y="165.8" transform="rotate(-90 11.7 165.8)">Перв. примен.</text>
<text x="11.7" y="222.8" transform="rotate(-90 11.7 222.8)">Справ. N</text>
<text x="11.7" y="295" transform="rotate(-90 11.7 295)">Подп. и дата</text>
<text x="11.7" y="324.5" transform="rotate(-90 11.7 324.5)">Инв. N дубл.</text>
<text x="11.7" y="349.5" transform="rotate(-90 11.7 349.5)">Взам. инв. N</text>
<text x="11.7" y="380" transform="rotate(-90 11.7 380)">Подп. и дата</text>
<text x="11.7" y="409.5" transform="rotate(-90 11.7 409.5)">Инв. N подл.</text>
</g>
<text font-size="3.4" x="459.7" y="388.6">17.10.22</text>
</svg>
